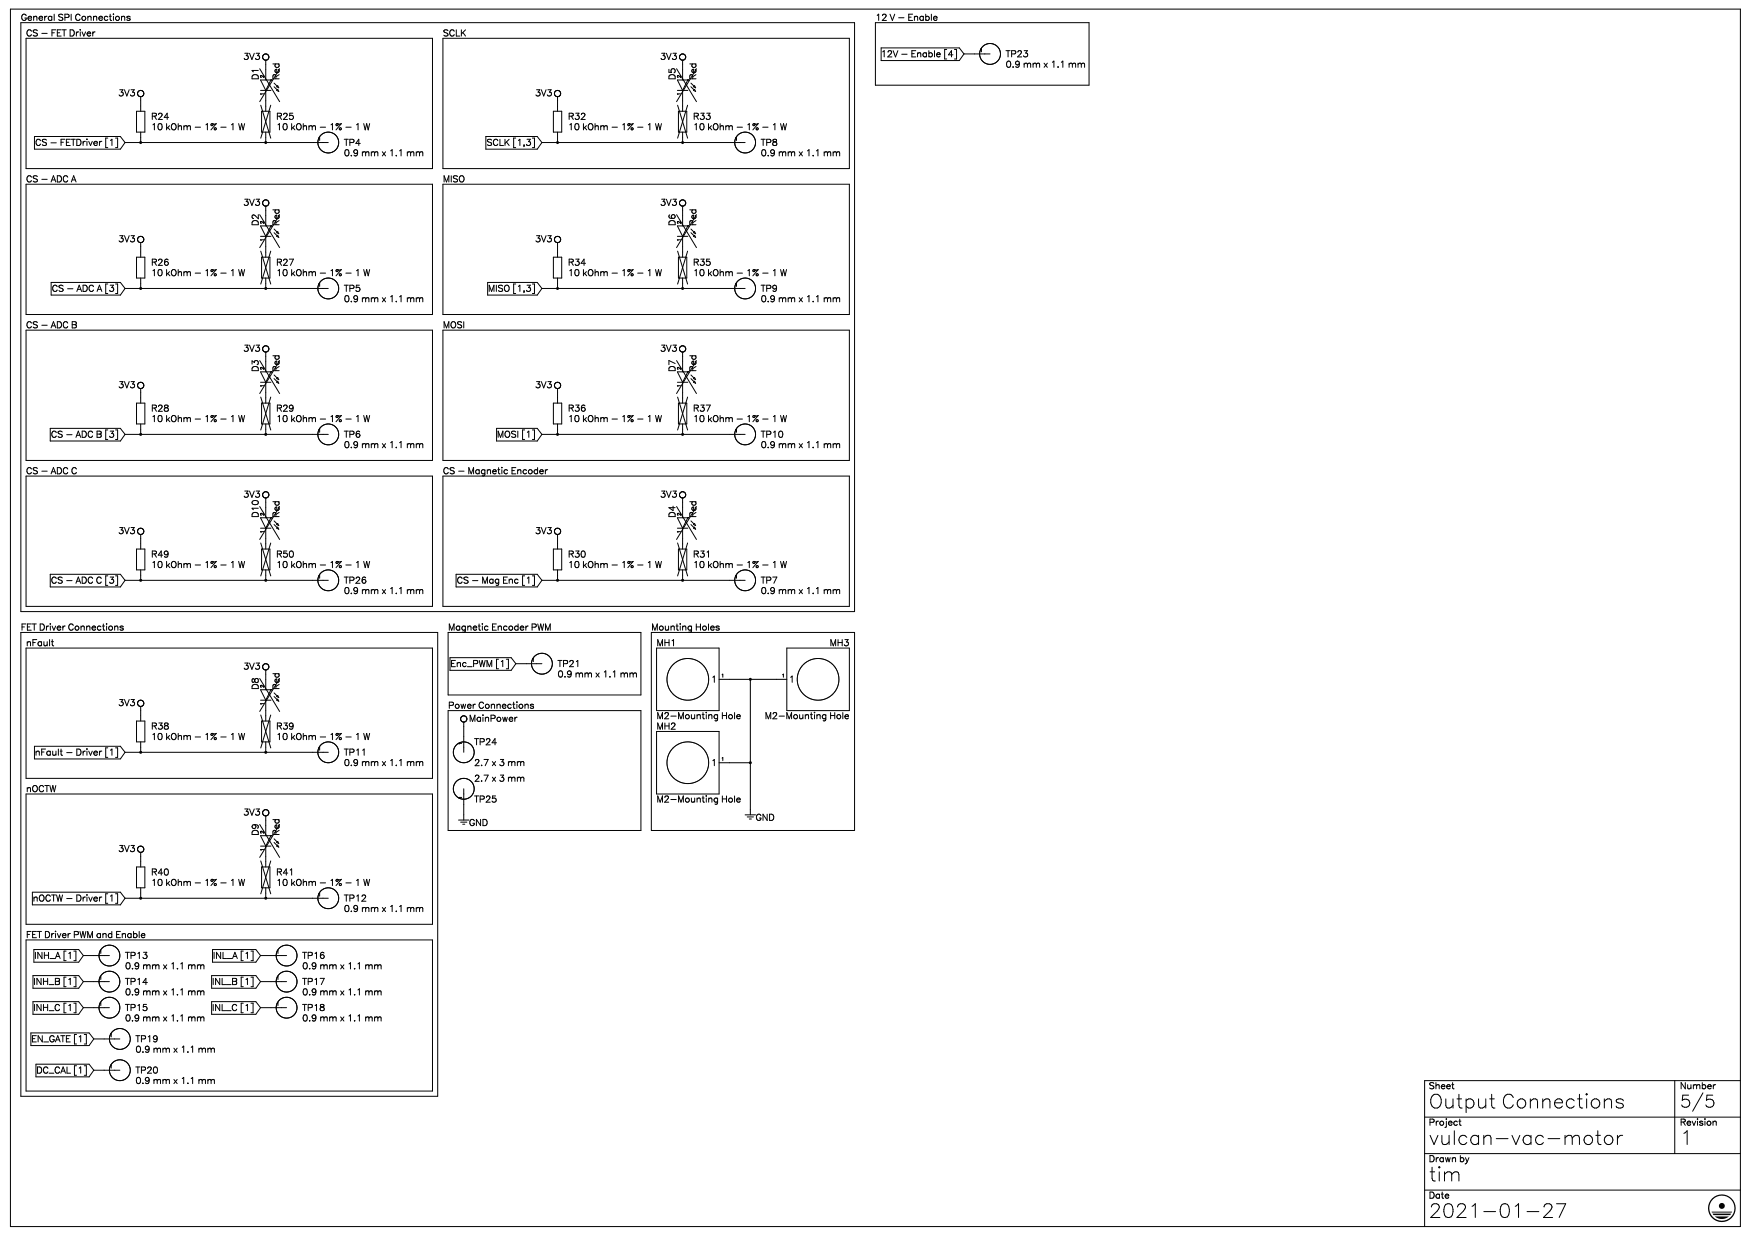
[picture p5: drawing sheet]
<svg xmlns="http://www.w3.org/2000/svg" width="420mm" height="297mm" viewBox="0 0 420 297" stroke-linecap="round" stroke-linejoin="round" font-family="sans-serif">
<g fill="none" stroke="#000" stroke-width=".24">
<path d="M2.5 2.2h415v292h-415zM5 5.4h200v141.3h-200zM6.3 9.2h97.4v31.2h-97.4zM62.3 16.5l4.8 7.9M62.5 19.2h2.5l-1.2 2.5zM63.2 13.2a.75 .75 0 0 1 1.2 .2 .75 .75 0 0 1-.6 1M63.2 14.2l.6 .2M63.8 14.4v4.8M65.8 19.9l.7 .8M67.1 16.5l-4.8 7.9M106.2 9.2h97.5v31.2h-97.5zM162.3 16.5l4.8 7.9"/>
<path d="M162.5 19.2h2.5l-1.3 2.5zM163.1 14l.2 .3 .4 .1M163.2 13.2l-.1 .2M163.3 13.1a.75 .75 0 0 1 1.2 .3 .75 .75 0 0 1-.8 1M163.3 13.1l-.1 .1M163.7 14.4v4.8M165.8 19.9l.7 .8M167.1 16.5l-4.8 7.9M210 5.4h51.2v15h-51.2zM211.4 11.5h18.7l1.2 1.4-1.2 1.6h-18.7zM211.9 12.4h-.2M231.3 12.9h6.2"/>
<path d="M235.4 11.5a2.5 2.5 0 0 1 4.1-.1 2.5 2.5 0 0 1-1.1 3.9 2.5 2.5 0 0 1-3.4-2.2M260.1 15.2l.1 1M8.3 32.7h20.6l1.1 1.5M30 34.2h48.7M30 34.2l-1.1 1.6h-20.6M32.8 26.7h2v5h-2zM33.2 21.9a.75 .75 0 0 1 1.2 .2 .75 .75 0 0 1-.7 1.1M33.2 23l.5 .2M33.7 23.2v3.5M33.7 31.7v2.5M58.7 29.7l-.4 1.5M62.5 21.7h2.5"/>
<path d="M62.5 25.2l2.4 7.9M62.7 26.7h2v5h-2zM63.8 21.7v5M63.8 31.7v2.5M64.9 25.2l-2.4 7.9M65.8 20.8l.7 .8M66.4 21.7l.2-.3 .3 .5zM66.6 20.6l.3 .5-.5-.3zM77.2 32.3l-.5 .4M80.3 32.3a2.5 2.5 0 0 1-.5 4.1 2.5 2.5 0 0 1-3.5-2.2M88.7 29.7l-.4 1.5M101.4 36.5v.9"/>
<path d="M116.6 32.7h12.3l1.1 1.5M130 34.2h48.8M130 34.2l-1.1 1.6h-12.3M132.7 26.7h2.1v5h-2.1zM133.1 22.1a.75 .75 0 0 1 1.3-.1 .75 .75 0 0 1-.6 1.2M133.1 22.7l.2 .4 .5 .1M133.8 23.2v3.5M133.8 31.7v2.5M162.5 21.7h2.5M162.6 25.2l2.4 7.9M162.8 26.7h2v5h-2zM163.7 21.7v5"/>
<path d="M163.7 31.7v2.5M165 25.2l-2.4 7.9M165.8 20.8l.7 .8M166.4 21.7l.2-.3 .3 .5zM166.4 20.8l.2-.2 .3 .5zM177.2 32.3l-.5 .4M180.3 32.3a2.5 2.5 0 0 1-.5 4.1 2.5 2.5 0 0 1-3.6-2.2M6.3 44.2h97.4v31.2h-97.4zM33.2 56.9a.75 .75 0 0 1 1.2 .2 .75 .75 0 0 1-.7 1.1M33.2 58l.5 .2M33.7 58.2v3.5M62.3 51.5l4.8 7.9"/>
<path d="M62.5 56.7h2.5M62.5 54.2h2.5l-1.2 2.5zM63.2 48.2a.75 .75 0 0 1 1.1 0 .75 .75 0 0 1-.1 1.1M63.2 49.2l.6 .2M63.8 49.4v4.8M63.8 56.7v5M64.2 49.3l-.4 .1M65.8 54.9l.7 .8M65.8 55.8l.7 .8M66.6 56.4l.3 .5-.5-.2zM66.6 55.6l.3 .5-.5-.3zM67.1 51.5l-4.8 7.9"/>
<path d="M106.2 44.2h97.5v31.2h-97.5zM133.1 57.1a.75 .75 0 0 1 1.3-.1 .75 .75 0 0 1-.6 1.2M133.1 57.7l.2 .4 .5 .1M133.8 58.2v3.5M162.3 51.5l4.8 7.9M162.5 56.7h2.5M162.5 54.2h2.5l-1.3 2.5zM163.1 48.4a.75 .75 0 0 1 1.3-.1 .75 .75 0 0 1-.7 1.1M163.1 49l.1 .2M163.2 49.2l.1 .1M163.3 49.3l.4 .1M163.7 49.4v4.8"/>
<path d="M163.7 56.7v5M165.8 54.9l.7 .8M165.8 55.8l.7 .8M166.4 56.7l.2-.3 .3 .5zM166.6 55.6l.3 .5-.5-.3zM167.1 51.5l-4.8 7.9M6.3 79.2h97.4v31.2h-97.4zM12.3 67.7h16.6l1.1 1.5M30 69.2h48.7M30 69.2l-1.1 1.6h-16.6M32.8 61.7h2v5h-2zM33.7 66.7v2.5"/>
<path d="M58.7 64.7l-.4 1.5M62.5 60.2l2.4 7.9M62.7 61.7h2v5h-2zM63.8 66.7v2.5M64.9 60.2l-2.4 7.9M77.3 67.2l-.5 .4M80.2 67.2a2.5 2.5 0 0 1-.3 4.2 2.5 2.5 0 0 1-3.6-2.2M88.7 64.7l-.4 1.5M101.4 71.5v.9M106.2 79.2h97.5v31.2h-97.5zM117 67.7h11.9l1.1 1.5M130 69.2h48.8"/>
<path d="M130 69.2l-1.1 1.6h-11.9M132.7 61.7h2.1v5h-2.1zM133.8 66.7v2.5M162.6 60.2l2.4 7.9M162.8 61.7h2v5h-2zM163.7 66.7v2.5M165 60.2l-2.4 7.9M177.3 67.2l-.5 .4M180.2 67.2a2.5 2.5 0 0 1-.3 4.2 2.5 2.5 0 0 1-3.7-2.2M32.8 96.7h2v5h-2zM33.2 91.9a.75 .75 0 0 1 1.2 .2 .75 .75 0 0 1-.7 1.1M33.2 93l.5 .2"/>
<path d="M33.7 93.2v3.5M58.7 99.7l-.4 1.5M62.3 86.5l4.8 7.9M62.5 91.7h2.5M62.5 89.2h2.5l-1.2 2.5zM62.5 95.2l2.4 7.9M62.7 96.7h2v5h-2zM63.2 83.2a.75 .75 0 0 1 1.1-.1 .75 .75 0 0 1 0 1.1M63.2 84.2l.6 .2M63.8 84.4v4.8M63.8 91.7v5M64.2 84.3l-.4 .1"/>
<path d="M64.9 95.2l-2.4 7.9M65.8 89.9l.7 .8M65.8 90.8l.7 .8M66.4 90.8l.2-.2 .3 .5zM66.6 91.4l.3 .5-.5-.2zM67.1 86.5l-4.8 7.9M88.7 99.7l-.4 1.5M132.7 96.7h2.1v5h-2.1zM133.1 92.1a.75 .75 0 0 1 1.3-.1 .75 .75 0 0 1-.6 1.2M133.1 92.7l.2 .4 .5 .1M133.8 93.2v3.5M162.3 86.5l4.8 7.9"/>
<path d="M162.5 91.7h2.5M162.5 89.2h2.5l-1.3 2.5zM162.6 95.2l2.4 7.9M162.8 96.7h2v5h-2zM163.1 83.4a.75 .75 0 0 1 1.3-.1 .75 .75 0 0 1-.7 1.1M163.1 84l.2 .3 .4 .1M163.7 84.4v4.8M163.7 91.7v5M165 95.2l-2.4 7.9M165.8 89.9l.7 .8M165.8 90.8l.7 .8M166.4 91.7l.2-.3 .3 .5z"/>
<path d="M166.4 90.8l.2-.2 .3 .5zM167.1 86.5l-4.8 7.9M6.3 114.2h97.4v31.2h-97.4zM12.1 102.7h16.8l1.1 1.5M30 104.2h48.7M30 104.2l-1.1 1.6h-16.8M33.7 101.7v2.5M63.2 118.2a.75 .75 0 0 1 1.2 .2 .75 .75 0 0 1-.6 1M63.2 119.2l.6 .2M63.8 101.7v2.5M63.8 119.4v4.8M77.4 102.1l-.5 .4"/>
<path d="M80.1 102.1a2.5 2.5 0 0 1-.2 4.3 2.5 2.5 0 0 1-3.6-2.3M101.4 106.5v.9M106.2 114.2h97.5v31.2h-97.5zM119.1 102.7h9.8l1.1 1.5M130 104.2h48.8M130 104.2l-1.1 1.6h-9.8M133.8 101.7v2.5M163.1 118.4a.75 .75 0 0 1 1.3-.1 .75 .75 0 0 1-.7 1.1M163.1 119l.2 .3 .4 .1M163.7 101.7v2.5M163.7 119.4v4.8M177.4 102.1l-.6 .5"/>
<path d="M180.1 102.1a2.5 2.5 0 0 1-.2 4.3 2.5 2.5 0 0 1-3.6-2.3M12.1 137.7h16.8l1.1 1.5M30 139.2h48.7M30 139.2l-1.1 1.6h-16.8M32.8 131.7h2v5h-2zM33.2 126.9a.75 .75 0 0 1 1.2 .2 .75 .75 0 0 1-.7 1.1M33.2 128l.5 .2M33.7 128.2v3.5M33.7 136.7v2.5M58.7 134.7l-.4 1.5M62.3 121.5l4.8 7.9M62.5 126.7h2.5"/>
<path d="M62.5 124.2h2.5l-1.2 2.5zM62.5 130.2l2.4 7.9M62.7 131.7h2v5h-2zM63.8 126.7v5M63.8 136.7v2.5M64.9 130.2l-2.4 7.9M65.8 124.9l.7 .8M65.8 125.8l.7 .8M66.4 126.7l.2-.3 .3 .5zM66.6 125.6l.3 .5-.5-.3zM67.1 121.5l-4.8 7.9M77.5 137l-.8 .8"/>
<path d="M80 137a2.5 2.5 0 0 1 .1 4.3 2.5 2.5 0 0 1-3.8-1.9M88.7 134.7l-.4 1.5M109.4 137.7h19.5l1.1 1.5M130 139.2h48.8M130 139.2l-1.1 1.6h-19.5M132.7 131.7h2.1v5h-2.1zM133.1 127.1a.75 .75 0 0 1 1.3-.1 .75 .75 0 0 1-.6 1.2M133.1 127.7l.2 .4 .5 .1M133.8 128.2v3.5M133.8 136.7v2.5M162.3 121.5l4.8 7.9M162.5 126.7h2.5"/>
<path d="M162.5 124.2h2.5l-1.3 2.5zM162.6 130.2l2.4 7.9M162.8 131.7h2v5h-2zM163.7 126.7v5M163.7 136.7v2.5M165 130.2l-2.4 7.9M165.8 124.9l.7 .8M165.8 125.8l.7 .8M166.4 126.7l.2-.3 .3 .5zM166.6 125.6l.3 .5-.5-.3zM167.1 121.5l-4.8 7.9M177.5 137l-.8 .8"/>
<path d="M180 137a2.5 2.5 0 0 1 .1 4.3 2.5 2.5 0 0 1-3.8-1.9M5 151.7h100v111.2h-100zM6.3 155.4h97.4v31.3h-97.4zM63.2 159.4a.75 .75 0 0 1 1 0 .75 .75 0 0 1 .2 1M101.4 141.5v.9M107.5 151.7h46.3v15h-46.3zM107.9 157.7h14.7l1.1 1.5M123.7 159.2h6.3M123.7 159.2l-1.1 1.6h-14.7M128.1 157.6a2.5 2.5 0 0 1 4 .2 2.5 2.5 0 0 1-1.4 3.8 2.5 2.5 0 0 1-3.2-2.4M156.2 151.7h48.8v47.5h-48.8zM157.5 155.4h15v15h-15z"/>
<path d="M188.7 155.4h15v15h-15zM8.3 179h20.6l1.1 1.4-1.1 1.6h-20.6zM32.8 172.9h2v5h-2zM33.2 168.2a.75 .75 0 0 1 1.2 .2 .75 .75 0 0 1-.7 1M33.2 169.2l.5 .2M33.7 169.4v3.5M33.7 177.9v2.5M58.7 175.9l-.4 1.5M62.3 162.7l4.8 7.9M62.5 167.9h2.5M62.5 165.4h2.5l-1.2 2.5zM62.5 171.5l2.4 7.9"/>
<path d="M62.7 172.9h2v5h-2zM63.2 160.5l.6 .2M63.8 160.7v4.7M63.8 167.9v5M63.8 177.9v2.5M64.2 160.6l-.4 .1M64.9 171.5l-2.4 7.9M65.8 166.2l.7 .7M65.8 167.1l.7 .7M66.4 167.9l.2-.2 .3 .5zM66.6 166.8l.3 .5-.5-.2zM67.1 162.7l-4.8 7.9"/>
<path d="M77.4 178.4l-.5 .4M80.1 178.4a2.5 2.5 0 0 1-.2 4.3 2.5 2.5 0 0 1-3.6-2.4M88.7 175.9l-.4 1.5M107.5 170.4h46.3v28.8h-46.3zM109.2 178.9a2.5 2.5 0 0 0 .3 3.3 2.5 2.5 0 0 0 3.3 .2M110.6 178a2.51 2.51 0 0 1 2.2 .5M111.2 173.2v7.2M111.5 171.7a.75 .75 0 0 0-1 .6 .75 .75 0 0 0 .7 .9M111.5 173.1l-.3 .1M113.6 179.7l.1 .9-.1 .8M157.5 175.4h15v15h-15zM169.9 161.7a5 5 0 0 0-7.7-2.9 5 5 0 0 0 0 8.2 5 5 0 0 0 7.7-2.8"/>
<path d="M172.5 162.9h16.2M180 162.9v32.5M6.3 190.4h97.4v31.3h-97.4zM8.6 180.2v1M9.2 180.2l-.6 .2M30 180.4h48.7M62.3 197.7l4.8 7.9M63.2 194.4a.75 .75 0 0 1 1.2 .2 .75 .75 0 0 1-.6 1.1M63.2 195.5l.6 .2M63.8 195.7v4.7M67.1 197.7l-4.8 7.9M101.4 182.7v1"/>
<path d="M110 196.7h2.5M110.5 197.2h1.5M111 197.7h.5M111.2 189.2v7.5M112.8 191.1a2.49 2.49 0 0 1-2 .5M112.8 187.3a2.5 2.5 0 0 0-3.5 .3 2.5 2.5 0 0 0 .4 3.5M113.7 188.6v.7l-.1 .8M169.9 181.7a5 5 0 0 0-7.7-2.9 5 5 0 0 0 0 8.2 5 5 0 0 0 7.7-2.8M172.5 182.9h7.5M178.8 195.4h2.5M179.2 195.9h1.5M179.8 196.4h.5"/>
<path d="M7.8 214h21.1l1.1 1.4M30 215.4h48.7M30 215.4l-1.1 1.6h-21.1M32.8 207.9h2v5h-2zM33.2 203.2a.75 .75 0 0 1 1.1 0M33.2 204.2l.5 .2M33.7 204.4v3.5M33.7 212.9v2.5M34.3 203.2h.1M34.3 203.2a.75 .75 0 0 1 .1 .8 .75 .75 0 0 1-.7 .4M58.7 210.9l-.4 1.5M62.5 202.9h2.5"/>
<path d="M62.5 200.4h2.5l-1.2 2.5zM62.5 206.5l2.4 7.9M62.7 207.9h2v5h-2zM63.8 202.9v5M63.8 212.9v2.5M64.9 206.5l-2.4 7.9M65.8 201.2l.7 .7M65.8 202.1l.7 .7M66.6 202.7l.3 .5-.5-.3zM66.6 201.8l.3 .5-.5-.2zM77.1 213.6l-.4 .4M80.4 213.6a2.5 2.5 0 0 1-.6 4.1 2.5 2.5 0 0 1-3.5-2.1"/>
<path d="M88.7 210.9l-.4 1.5M101.4 217.7v1M6.3 225.4h97.4v36.3h-97.4zM7.9 234h11l1.1 1.4M8.1 227.7h10.8l1.1 1.5M20 235.4h6.2M20 229.2h6.2M20 229.2l-1.1 1.6h-10.8M20 235.4l-1.1 1.6h-11M24.2 227.8a2.5 2.5 0 0 1 4-.2 2.5 2.5 0 0 1-1.1 3.9 2.5 2.5 0 0 1-3.3-2.2M24.4 233.8a2.5 2.5 0 0 1 4 .4 2.5 2.5 0 0 1-1.5 3.7 2.5 2.5 0 0 1-3.1-2.6M50.8 234h10.6l1.1 1.4"/>
<path d="M51 227.7h10.4l1.1 1.5M62.5 235.4h6.3M62.5 229.2h6.3M62.5 229.2l-1.1 1.6h-10.4M62.5 235.4l-1.1 1.6h-10.6M66.7 227.8a2.5 2.5 0 0 1 4-.2 2.5 2.5 0 0 1-1.1 3.9 2.5 2.5 0 0 1-3.3-2.2M66.9 233.8a2.5 2.5 0 0 1 4 .3 2.5 2.5 0 0 1-1.5 3.8 2.5 2.5 0 0 1-3.1-2.6M7.4 247.7h14l1.1 1.5M7.9 240.2h11l1.1 1.5M8.6 255.2h12.8l1.1 1.5M20 241.7h6.2M20 241.7l-1.1 1.6h-11"/>
<path d="M22.5 249.2h6.2M22.5 256.7h6.2M22.5 256.7l-1.1 1.6h-12.8M22.5 249.2l-1.1 1.6h-14M24.3 240.1a2.5 2.5 0 0 1 4 .2 2.5 2.5 0 0 1-1.3 3.8 2.5 2.5 0 0 1-3.2-2.4M26.7 255.3a2.5 2.5 0 0 1 4-.2 2.5 2.5 0 0 1-1.1 3.9 2.5 2.5 0 0 1-3.3-2.2M26.9 247.5a2.5 2.5 0 0 1 4 .4 2.5 2.5 0 0 1-1.5 3.7 2.5 2.5 0 0 1-3.1-2.5M50.8 240.2h10.6l1.1 1.5M62.5 241.7h6.3M62.5 241.7l-1.1 1.6h-10.6M66.8 240.1a2.5 2.5 0 0 1 4 .2 2.5 2.5 0 0 1-1.3 3.8 2.5 2.5 0 0 1-3.3-2.4M401.8 259.2v17.5"/>
<path d="M417.5 259.2h-75.8v35M341.7 276.7h75.8M341.7 267.9h75.8M384.9 273.3a1.07 1.07 0 0 1 1.3-.9 1.07 1.07 0 0 1 .7 1.5 1.07 1.07 0 0 1-1.6 .5l-.4-.8M388 272.3v2.2M389.3 272.3a1.06 1.06 0 0 0-1.3 1M409.5 262.7h1.4M410.7 263.8a1.02 1.02 0 0 1 0 1.6M341.7 285.4h75.8M371 288.7h.7a.81 .81 0 0 1 .4 1.3l-1.8 2h2.2M373.4 288.7h2.2l-1.6 3.3"/>
<circle cx="196.2" cy="162.9" r="5"/>
</g>
<g fill="#000">
<path d="M410.7 287.4a3.3 3.3 0 0 1 2.4-.9v.3a3 3 0 0 0-2.8 4.3 3 3 0 0 0 5.1 .5 3 3 0 0 0-1.7-4.8h-.6v-.3a3.3 3.3 0 0 1 3.2 4.2 3.3 3.3 0 0 1-4.9 2 3.3 3.3 0 0 1-.7-5.3zM411.4 291.8h3.3a2.59 2.59 0 0 1-3.3 0zM410.8 291.1h4.5l-.3 .3h-3.9zM410.6 290.6h4.9l-.1 .2h-4.7z"/>
<circle cx="413.1" cy="289.2" r=".71"/>
</g>
<g fill="none" stroke="#000" stroke-width=".75">
<path d="M33.7 34.2h.1M63.8 34.2h.1M133.8 34.2h.1M163.7 34.2h.1M33.7 69.2h.1M63.8 69.2h.1M133.8 69.2h.1M163.7 69.2h.1M33.7 104.2h.1M63.8 104.2h.1M133.8 104.2h.1M163.7 104.2h.1"/>
<path d="M33.7 139.2h.1M63.8 139.2h.1M133.8 139.2h.1M163.7 139.2h.1M180 162.9h.1M33.7 180.4h.1M63.8 180.4h.1M180 182.9h.1M33.7 215.4h.1M63.8 215.4h.1"/>
</g>
<g font-size="5.3">
<text x="342.5" y="265.9">Output Connections</text>
<text x="342.5" y="274.7">vulcan-vac-motor</text>
<text x="402.9" y="274.7">1</text>
<text x="342.5" y="283.5">tim</text>
<text x="342.5" y="292.3">2021-01-27</text>
</g>
<text font-size="4.6" x="402.9" y="265.7">5/5</text>
<g font-size="2.4">
<text x="4.9" y="5">General SPI Connections</text>
<text x="209.9" y="5">12 V - Enable</text>
<text x="6" y="8.9">CS - FET Driver</text>
<text x="106.2" y="8.9">SCLK</text>
<text x="58.2" y="14.5">3V3</text>
<text x="158" y="14.5">3V3</text>
<text x="212.4" y="13.8">12V - Enable [4]</text>
<text x="240.9" y="16.3">0.9 mm x 1.1 mm</text>
<text x="240.9" y="13.8">TP23</text>
<text x="28.2" y="23.3">3V3</text>
<text x="61.8" y="19.4" transform="rotate(-90 61.8 19.4)">D1</text>
<text x="66.7" y="19.4" transform="rotate(-90 66.7 19.4)">Red</text>
<text x="128.1" y="23.3">3V3</text>
<text x="162" y="19.4" transform="rotate(-90 162 19.4)">D5</text>
<text x="166.9" y="19.4" transform="rotate(-90 166.9 19.4)">Red</text>
<text x="36" y="29">R24</text>
<text x="66" y="29">R25</text>
<text x="136.2" y="29">R32</text>
<text x="166.2" y="29">R33</text>
<text x="8.5" y="35">CS - FETDriver [1]</text>
<text x="36" y="31.4">10 kOhm - 1% - 1 W</text>
<text x="66" y="31.4">10 kOhm - 1% - 1 W</text>
<text x="82.2" y="35">TP4</text>
<text x="116.8" y="35">SCLK [1,3]</text>
<text x="136.2" y="31.4">10 kOhm - 1% - 1 W</text>
<text x="166.2" y="31.4">10 kOhm - 1% - 1 W</text>
<text x="182.4" y="35">TP8</text>
<text x="82.2" y="37.4">0.9 mm x 1.1 mm</text>
<text x="182.4" y="37.4">0.9 mm x 1.1 mm</text>
<text x="6" y="43.8">CS - ADC A</text>
<text x="106.2" y="43.8">MISO</text>
<text x="58.2" y="49.4">3V3</text>
<text x="158" y="49.4">3V3</text>
<text x="28.2" y="58.3">3V3</text>
<text x="61.8" y="54.3" transform="rotate(-90 61.8 54.3)">D2</text>
<text x="66.7" y="54.3" transform="rotate(-90 66.7 54.3)">Red</text>
<text x="128.1" y="58.3">3V3</text>
<text x="162" y="54.3" transform="rotate(-90 162 54.3)">D6</text>
<text x="166.9" y="54.3" transform="rotate(-90 166.9 54.3)">Red</text>
<text x="36" y="63.9">R26</text>
<text x="66" y="63.9">R27</text>
<text x="136.2" y="63.9">R34</text>
<text x="166.2" y="63.9">R35</text>
<text x="12.3" y="70.2">CS - ADC A [3]</text>
<text x="36" y="66.4">10 kOhm - 1% - 1 W</text>
<text x="66" y="66.4">10 kOhm - 1% - 1 W</text>
<text x="82.2" y="70.2">TP5</text>
<text x="116.8" y="70.2">MISO [1,3]</text>
<text x="136.2" y="66.4">10 kOhm - 1% - 1 W</text>
<text x="166.2" y="66.4">10 kOhm - 1% - 1 W</text>
<text x="182.4" y="70.2">TP9</text>
<text x="82.2" y="72.7">0.9 mm x 1.1 mm</text>
<text x="182.4" y="72.7">0.9 mm x 1.1 mm</text>
<text x="6" y="78.7">CS - ADC B</text>
<text x="106.2" y="78.7">MOSI</text>
<text x="58.2" y="84.4">3V3</text>
<text x="61.8" y="89.3" transform="rotate(-90 61.8 89.3)">D3</text>
<text x="66.7" y="89.3" transform="rotate(-90 66.7 89.3)">Red</text>
<text x="158" y="84.4">3V3</text>
<text x="162" y="89.3" transform="rotate(-90 162 89.3)">D7</text>
<text x="166.9" y="89.3" transform="rotate(-90 166.9 89.3)">Red</text>
<text x="28.2" y="93.2">3V3</text>
<text x="128.1" y="93.2">3V3</text>
<text x="36" y="101.3">10 kOhm - 1% - 1 W</text>
<text x="36" y="98.8">R28</text>
<text x="66" y="101.3">10 kOhm - 1% - 1 W</text>
<text x="66" y="98.8">R29</text>
<text x="136.2" y="101.3">10 kOhm - 1% - 1 W</text>
<text x="136.2" y="98.8">R36</text>
<text x="166.2" y="101.3">10 kOhm - 1% - 1 W</text>
<text x="166.2" y="98.8">R37</text>
<text x="12.3" y="105.2">CS - ADC B [3]</text>
<text x="82.2" y="107.6">0.9 mm x 1.1 mm</text>
<text x="82.2" y="105.2">TP6</text>
<text x="118.9" y="105.2">MOSI [1]</text>
<text x="182.4" y="107.6">0.9 mm x 1.1 mm</text>
<text x="182.4" y="105.2">TP10</text>
<text x="6" y="114">CS - ADC C</text>
<text x="106.2" y="114">CS - Magnetic Encoder</text>
<text x="58.2" y="119.6">3V3</text>
<text x="158" y="119.6">3V3</text>
<text x="61.8" y="124.5" transform="rotate(-90 61.8 124.5)">D10</text>
<text x="66.7" y="124.5" transform="rotate(-90 66.7 124.5)">Red</text>
<text x="162" y="124.5" transform="rotate(-90 162 124.5)">D4</text>
<text x="166.9" y="124.5" transform="rotate(-90 166.9 124.5)">Red</text>
<text x="28.2" y="128.1">3V3</text>
<text x="128.1" y="128.1">3V3</text>
<text x="36" y="136.2">10 kOhm - 1% - 1 W</text>
<text x="36" y="133.7">R49</text>
<text x="66" y="136.2">10 kOhm - 1% - 1 W</text>
<text x="66" y="133.7">R50</text>
<text x="136.2" y="136.2">10 kOhm - 1% - 1 W</text>
<text x="136.2" y="133.7">R30</text>
<text x="166.2" y="136.2">10 kOhm - 1% - 1 W</text>
<text x="166.2" y="133.7">R31</text>
<text x="12" y="140.1">CS - ADC C [3]</text>
<text x="82.2" y="142.6">0.9 mm x 1.1 mm</text>
<text x="82.2" y="140.1">TP26</text>
<text x="110.1" y="140.1">CS - Mag Enc [1]</text>
<text x="182.4" y="142.6">0.9 mm x 1.1 mm</text>
<text x="182.4" y="140.1">TP7</text>
<text x="4.9" y="151.4">FET Driver Connections</text>
<text x="6" y="155.3">nFault</text>
<text x="107.2" y="151.4">Magnetic Encoder PWM</text>
<text x="155.9" y="151.4">Mounting Holes</text>
<text x="157.3" y="155.3">MH1</text>
<text x="198.6" y="155.3">MH3</text>
<text x="58.2" y="160.9">3V3</text>
<text x="107.2" y="160.2">Enc_PWM [1]</text>
<text x="133.7" y="160.2">TP21</text>
<text x="61.8" y="165.5" transform="rotate(-90 61.8 165.5)">D8</text>
<text x="66.7" y="165.5" transform="rotate(-90 66.7 165.5)">Red</text>
<text x="133.7" y="162.7">0.9 mm x 1.1 mm</text>
<text x="170.4" y="163.7">1</text>
<text x="189.1" y="163.7">1</text>
<text x="28.2" y="169.4">3V3</text>
<text x="107.2" y="170.1">Power Connections</text>
<text x="112.2" y="173.3">MainPower</text>
<text x="157.3" y="172.6">M2-Mounting Hole</text>
<text x="183.8" y="172.6">M2-Mounting Hole</text>
<text x="36" y="177.5">10 kOhm - 1% - 1 W</text>
<text x="36" y="175">R38</text>
<text x="66" y="177.5">10 kOhm - 1% - 1 W</text>
<text x="66" y="175">R39</text>
<text x="113.6" y="178.9">TP24</text>
<text x="157.3" y="175">MH2</text>
<text x="9.9" y="181.4">nFault - Driver [1]</text>
<text x="82.2" y="183.8">0.9 mm x 1.1 mm</text>
<text x="82.2" y="181.4">TP11</text>
<text x="113.6" y="183.8">2.7 x 3 mm</text>
<text x="170.4" y="183.8">1</text>
<text x="6" y="190.2">nOCTW</text>
<text x="113.6" y="187.7">2.7 x 3 mm</text>
<text x="58.2" y="195.8">3V3</text>
<text x="113.6" y="192.7">TP25</text>
<text x="157.3" y="192.7">M2-Mounting Hole</text>
<text x="181" y="196.9">GND</text>
<text x="61.8" y="200.7" transform="rotate(-90 61.8 200.7)">D9</text>
<text x="66.7" y="200.7" transform="rotate(-90 66.7 200.7)">Red</text>
<text x="112.2" y="198.3">GND</text>
<text x="28.2" y="204.7">3V3</text>
<text x="36" y="209.9">R40</text>
<text x="66" y="209.9">R41</text>
<text x="36" y="212.8">10 kOhm - 1% - 1 W</text>
<text x="66" y="212.8">10 kOhm - 1% - 1 W</text>
<text x="7.8" y="216.3">nOCTW - Driver [1]</text>
<text x="82.2" y="218.8">0.9 mm x 1.1 mm</text>
<text x="82.2" y="216.3">TP12</text>
<text x="6" y="225.1">FET Driver PWM and Enable</text>
<text x="7.8" y="230.1">INH_A [1]</text>
<text x="30" y="232.5">0.9 mm x 1.1 mm</text>
<text x="30" y="230.1">TP13</text>
<text x="50.8" y="230.1">INL_A [1]</text>
<text x="72.3" y="232.5">0.9 mm x 1.1 mm</text>
<text x="72.3" y="230.1">TP16</text>
<text x="7.8" y="236.4">INH_B [1]</text>
<text x="30" y="238.9">0.9 mm x 1.1 mm</text>
<text x="30" y="236.4">TP14</text>
<text x="50.8" y="236.4">INL_B [1]</text>
<text x="72.3" y="238.9">0.9 mm x 1.1 mm</text>
<text x="72.3" y="236.4">TP17</text>
<text x="7.8" y="242.8">INH_C [1]</text>
<text x="30" y="245.2">0.9 mm x 1.1 mm</text>
<text x="30" y="242.8">TP15</text>
<text x="50.8" y="242.8">INL_C [1]</text>
<text x="72.3" y="245.2">0.9 mm x 1.1 mm</text>
<text x="72.3" y="242.8">TP18</text>
<text x="6.3" y="250.2">EN_GATE [1]</text>
<text x="32.5" y="250.2">TP19</text>
<text x="8.1" y="257.6">DC_CAL [1]</text>
<text x="32.5" y="252.6">0.9 mm x 1.1 mm</text>
<text x="32.5" y="257.6">TP20</text>
<text x="32.5" y="260">0.9 mm x 1.1 mm</text>
<text x="342.5" y="261.5">Sheet</text>
<text x="402.9" y="261.5">Number</text>
<text x="342.5" y="270.3">Project</text>
<text x="402.9" y="270.3">Revision</text>
<text x="342.5" y="278.7">Drawn by</text>
<text x="342.5" y="287.6">Date</text>
</g>
<g font-size="1.2">
<text x="234.9" y="12.7">1</text>
<text x="63.2" y="22.9" transform="rotate(-90 63.2 22.9)">1</text>
<text x="63.2" y="18.7" transform="rotate(-90 63.2 18.7)">2</text>
<text x="163" y="22.9" transform="rotate(-90 163 22.9)">1</text>
<text x="163" y="18.7" transform="rotate(-90 163 18.7)">2</text>
<text x="76.2" y="33.9">1</text>
<text x="176" y="33.9">1</text>
<text x="63.2" y="54" transform="rotate(-90 63.2 54)">2</text>
<text x="163" y="54" transform="rotate(-90 163 54)">2</text>
<text x="63.2" y="57.9" transform="rotate(-90 63.2 57.9)">1</text>
<text x="163" y="57.9" transform="rotate(-90 163 57.9)">1</text>
<text x="76.2" y="68.8">1</text>
<text x="176" y="68.8">1</text>
<text x="63.2" y="88.9" transform="rotate(-90 63.2 88.9)">2</text>
<text x="163" y="88.9" transform="rotate(-90 163 88.9)">2</text>
<text x="63.2" y="93.1" transform="rotate(-90 63.2 93.1)">1</text>
<text x="163" y="93.1" transform="rotate(-90 163 93.1)">1</text>
<text x="76.2" y="103.7">1</text>
<text x="176" y="103.7">1</text>
<text x="63.2" y="123.8" transform="rotate(-90 63.2 123.8)">2</text>
<text x="163" y="123.8" transform="rotate(-90 163 123.8)">2</text>
<text x="63.2" y="128.1" transform="rotate(-90 63.2 128.1)">1</text>
<text x="163" y="128.1" transform="rotate(-90 163 128.1)">1</text>
<text x="76.2" y="139">1</text>
<text x="176" y="139">1</text>
<text x="127.4" y="158.8">1</text>
<text x="63.2" y="165.1" transform="rotate(-90 63.2 165.1)">2</text>
<text x="172.9" y="162.7">1</text>
<text x="187.3" y="162.7">1</text>
<text x="63.2" y="169.3" transform="rotate(-90 63.2 169.3)">1</text>
<text x="76.2" y="179.9">1</text>
<text x="110.4" y="178.9" transform="rotate(-90 110.4 178.9)">1</text>
<text x="172.9" y="182.8">1</text>
<text x="110.4" y="191.9" transform="rotate(-90 110.4 191.9)">1</text>
<text x="63.2" y="200" transform="rotate(-90 63.2 200)">2</text>
<text x="63.2" y="204.3" transform="rotate(-90 63.2 204.3)">1</text>
<text x="76.2" y="215.2">1</text>
<text x="23.6" y="229">1</text>
<text x="66.3" y="229">1</text>
<text x="23.6" y="235">1</text>
<text x="66.3" y="235">1</text>
<text x="23.6" y="241.3">1</text>
<text x="66.3" y="241.3">1</text>
<text x="26.1" y="248.7">1</text>
<text x="26.1" y="256.5">1</text>
</g>
</svg>
